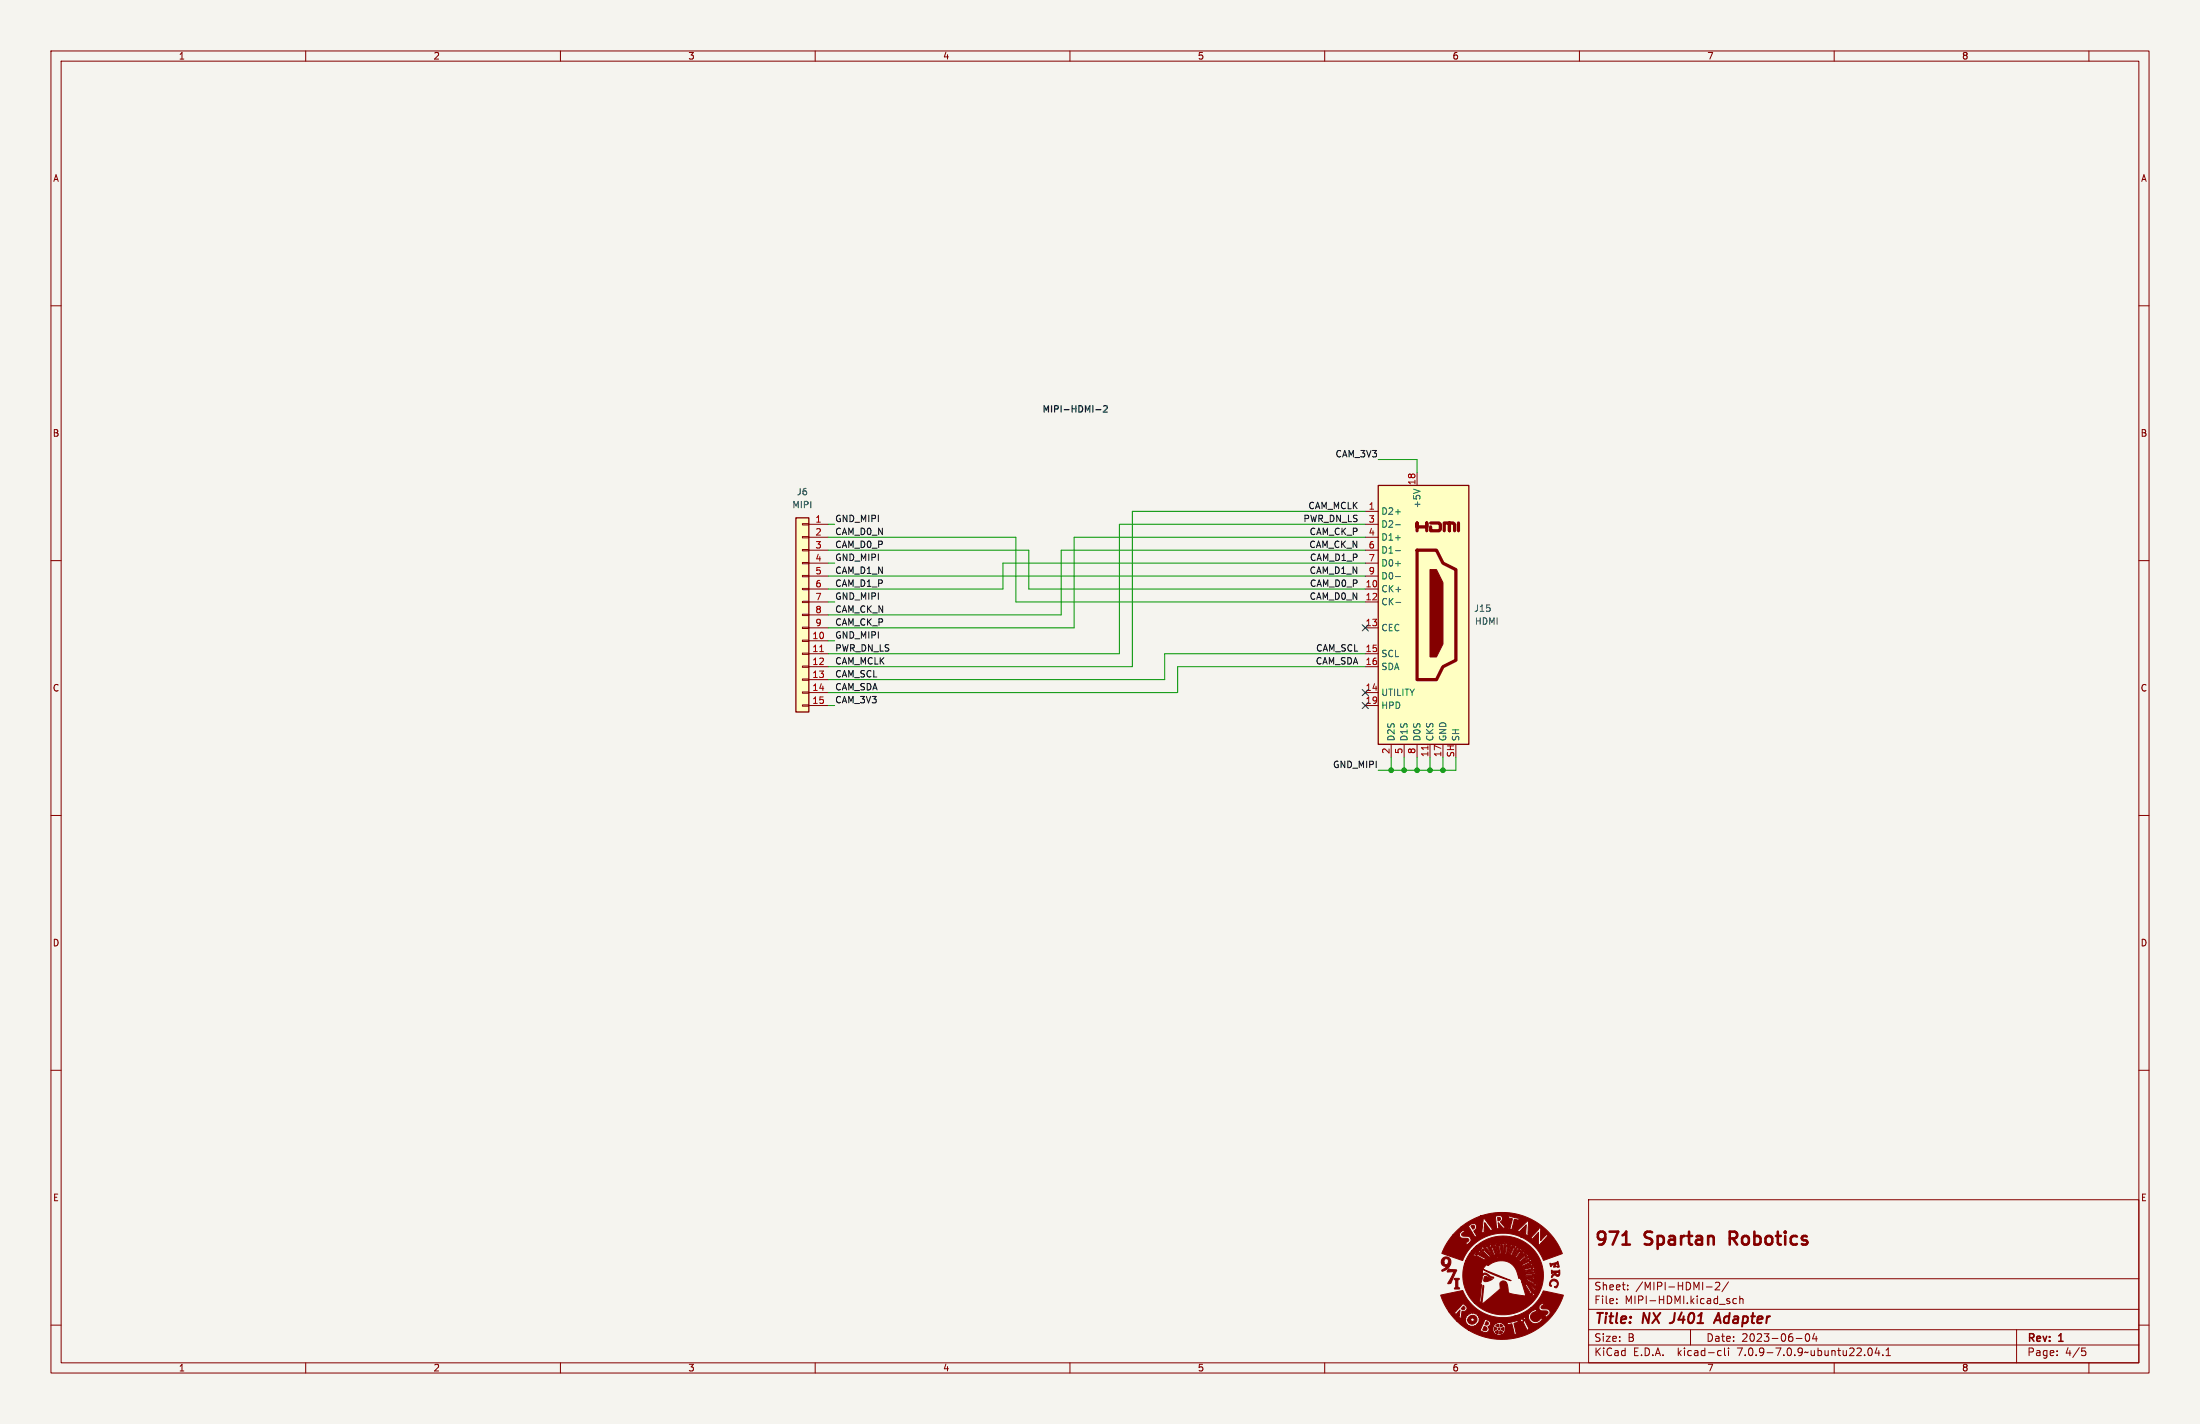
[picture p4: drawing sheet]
<svg xmlns="http://www.w3.org/2000/svg" width="432mm" height="279mm" viewBox="0 0 432 279" stroke-linecap="round" stroke-linejoin="round" font-family="sans-serif">
<path d="M0 0h431.8v279.4h-431.8z" fill="#f5f4ef" stroke="#f5f4ef" stroke-width=".2"/>
<g fill="none" stroke="#840000" stroke-width=".2">
<path d="M10 10h411.8v259.4h-411.8zM12 12h407.8v255.4h-407.8zM60 10v2M110 10v2M160 10v2M210 10v2M260 10v2M310 10v2M360 10v2M410 10v2M10 60h2M419.8 60h2"/>
<path d="M278.1 92.7v2.6M10 110h2M157.5 118h1.2v.2h-1.2zM157.5 115.4h1.2v.3h-1.2zM157.5 112.9h1.2v.3h-1.2zM157.5 110.4h1.2v.2h-1.2zM157.5 107.8h1.2v.3h-1.2zM157.5 105.3h1.2v.2h-1.2zM157.5 102.7h1.2v.3h-1.2zM158.7 102.9h3.9M158.7 105.4h3.9M158.7 108h3.9"/>
<path d="M158.7 110.5h3.9M158.7 113h3.9M158.7 115.6h3.9M158.7 118.1h3.9M268 102.9h2.5M268 105.4h2.5M268 108h2.5M268 110.5h2.5M268 113h2.5M268 115.6h2.5M268 118.1h2.5M268 100.3h2.5"/>
<path d="M419.8 110h2M157.5 138.3h1.2v.3h-1.2zM157.5 135.8h1.2v.2h-1.2zM157.5 133.2h1.2v.3h-1.2zM157.5 130.7h1.2v.2h-1.2zM157.5 128.1h1.2v.3h-1.2zM157.5 125.6h1.2v.3h-1.2zM157.5 123.1h1.2v.2h-1.2zM157.5 120.5h1.2v.3h-1.2zM158.7 125.7h3.9M158.7 128.3h3.9M158.7 130.8h3.9"/>
<path d="M158.7 133.4h3.9M158.7 135.9h3.9M158.7 138.4h3.9M158.7 120.7h3.9M158.7 123.2h3.9M268 128.3h2.5M268 130.8h2.5M268 135.9h2.5M268 138.4h2.5M268 123.2h2.5M10 160h2M273 146.1v2.5"/>
<path d="M275.6 146.1v2.5M278.1 146.1v2.5M280.7 146.1v2.5M283.2 146.1v2.5M419.8 160h2M10 210h2M419.8 210h2M311.8 235.4h108v32h-108zM10 260h2M311.8 256.9h108M311.8 250.9h108M317.3 255.6v.2"/>
<path d="M317.3 254.9v.1M319.5 252.9v.2M319.5 252.2v.1M334.9 252.5h1.1M336.7 251.7l.6-.1 .2 .1v.3l-.9 1.1h.9M339.3 251.5l-1.3 1.9M340.8 254.9l-.4-.1-.3 .3 .2 .6h.5M341.5 254.9l.2-.1 .3 .1 .1 .9M341.5 254.3v1.5M419.8 260h2M60 267.4v2M110 267.4v2"/>
<path d="M160 267.4v2M210 267.4v2M260 267.4v2M310 267.4v2M311.8 263.9h108M311.8 260.9h108M331.8 260.9v3M337.4 265l.4 .1M337.8 265.9l-.4 .1M338.5 264.5v1.3l.2 .2M339.3 264.5v.1M339.3 265v1"/>
<path d="M352.5 262.6h1.2M354.5 261.8l.2-.1a.8 .8 0 0 1 .5 .7 .8 .8 0 0 1-.5 .8 1 1 0 0 1-.2-1.4zM356.1 261.6l-.3 1.1h.9M356.5 262.2v1M360 267.4v2M366.8 264.6l.2-.1a.8 .8 0 0 1 .5 .7 .8 .8 0 0 1-.5 .8 .99 .99 0 0 1-.2-1.4zM368.4 264.4l-.4 1.1h1M368.8 265v1M369.5 265.8v.2M370.2 266h.8M370.2 264.9l.4-.4v1.5M395.8 260.9v6.5"/>
<path d="M403.8 265.8v.2M403.8 265.1v.1M408.6 264.5h.7M408.8 265.1h.3l.3 .2-.1 .6-.5 .1M410 267.4v2"/>
</g>
<path d="M328.2 259.5l-.5 .1M336.4 259.6l.9-2 .4 2M336.6 259h1" fill="none" stroke="#840000" stroke-width=".4"/>
<path d="M318.5 244.2h1.4M339.5 243h1M340.5 241.7h-1v2.5" fill="none" stroke="#840000" stroke-width=".51"/>
<g fill="#840000" stroke="#840000" stroke-width=".2">
<path d="M282.8 254.1l4.3-.9a8.5 8.5 0 0 0 10 5.1h2.9l.1 .6 .4 .7h.3a1.43 1.43 0 0 0 1.9-.8l-.2-.3-.4 .5a.98 .98 0 0 1-1.6-.3 .98 .98 0 0 1 1-1.3l.1 .1 .2-.1-.1-.1a.43 .43 0 0 0-.4-.4 .43 .43 0 0 0-.4 .3l-.8 .6-.1 .5h-2.9h.1a8.5 8.5 0 0 0 3.3-1.8h1.5l.3 .6 .9 .1a.42 .42 0 0 1 .6 .2 .42 .42 0 0 1-.5 .5l-.2 .1 .4 .5 .2-.3a.73 .73 0 0 0 .4-1.1l-.4-.3h-1.1a.39 .39 0 0 1 0-.5 .39 .39 0 0 1 .5-.2l-.4-.5-.5 .5-.2 .4h-1.5a13.2 13.2 0 0 0 2.5-3.2l3.8 .8a12.7 12.7 0 0 1-18.6 6.9h2.1l1.4 .5 .3-.1 .3-.7h.6l.1 .1-.1 .1 .2 .3-.1 .1h.1l.1 .3h.1v.2l.1-.1 .1 .2 .1-.1v.2l.1-.1 .3 .2 .1-.1 .3 .1 .1-.1h.1v-.1l.2 .1v-.2l.1 .1v-.2l.2 .1v-.2h.2l-.1-.1 .3-.2-.1-.1 .1-.1v-.3l.1-.1-.1-.1h.1l-.2-.2 .1-.2-.1-.1-.1-.3-.2 .1 .1-.2h-.3l-.1-.2-.1 .1-.1-.2h1.2l.2 .6 .7-.3 .4 1.6a.22 .22 0 0 1 .1 .3 .22 .22 0 0 1-.2 .1l.2 .2 .6-.2 .1-.2a.4 .4 0 0 1-.5-.5l-.1-.7a.41 .41 0 0 1-.1-.6 .41 .41 0 0 1 .6-.1h.2l-.1-.5h.5l.5 .3 .7 1.3a.21 .21 0 0 0 .2 .3 .21 .21 0 0 0 .2-.3l-.3-.8a1.17 1.17 0 0 1-.2-1.3h-.1a.22 .22 0 0 0-.3-.2 .22 .22 0 0 0-.1 .4l-.3 .1v-.4l-.3 .6-.6-.1-.1 .1-1.6 .4h-2.3v.1l-.1-.1v.2l-.4 .1-.1 .3-.1-.1-.2 .7h-.6v-.2l-.3-.2a.69 .69 0 0 0 .5-.8 .69 .69 0 0 0-.7-.6l-.5-.1 .1 .3-.2 .5-.6 1.3-.2-.1-.1 .2h-2.1l-2.2-1.8 1.7 .1 .1 .3-.2 .2h.4v.4l.2-.1 .4 .1v.2l.4-.2 .2 .2 .1-.2 .2-.1 .3 .1a.36 .36 0 0 1 .4-.5l-.1-.2 .4-.3a.28 .28 0 0 1-.2-.2 .28 .28 0 0 1 .2-.3 .28 .28 0 0 1-.3-.2 .28 .28 0 0 1 .2-.3 .31 .31 0 0 1-.4-.1 .31 .31 0 0 1-.1-.4h-.1a.28 .28 0 0 1-.3 .1 .28 .28 0 0 1-.1-.3 .35 .35 0 0 1-.4 .2 .35 .35 0 0 1-.3-.2 .3 .3 0 0 1-.2 .3 .3 .3 0 0 1-.3-.1v.2l-.2 .2h-.3a.31 .31 0 0 1 .1 .4 .31 .31 0 0 1-.4 .1 .3 .3 0 0 1 .3 .3 .3 .3 0 0 1-.3 .3h-1.4l-1.6-1.8h.9l.6 .6v-.3l.7-.7-.2 1.2a.47 .47 0 0 0 .4 .6h.1l-.1-.3 .1-.8a.3 .3 0 0 1 0-.4 .3 .3 0 0 1 .5 0h.1a.71 .71 0 0 0 .4-.8 .71 .71 0 0 0-.5-.6l-.4-.2v.2l-1.4 1.6-1.2-.1a11.3 11.3 0 0 1-1.6-3.3z"/>
<path d="M289.3 244.9l.4-.3h1.8l1.3 1.8 .2-.1 3.6 .1 .8-1.5a.41 .41 0 0 0 .3-.3 .41 .41 0 0 0-.1-.4l-.1 .3h-.2v-.3l-.3 .3v.5l-.6 1.3h-3.4l-1.1-2h.4l.4 .5 .6 1.5h2.8l.8-2-.1-.3a.16 .16 0 0 1 0 .2 .16 .16 0 0 1-.2 0 .16 .16 0 0 1 0-.2l-.7 2.2h-2.4l-.5-1.3 .1-.6-.3-.3h.4l.2 .4 .5 1.8 .2-.1-.4-1.9h.3l.2 .5 .2 1.4 1.2 .1 .3-1.5 .2-.4-.1-.5-.1 .3-.2-.1 .1-.3a.53 .53 0 0 0-.2 .9l-.2 1.5h-.8l-.2-1.6 .2-.5a.77 .77 0 0 1 .3 1v.8a.16 .16 0 0 0 0 .3 .16 .16 0 0 0 .2 0 .16 .16 0 0 0 0-.3l.1-2a.17 .17 0 0 1-.2 .2 .17 .17 0 0 1-.1-.3l-.1 .3h-.2l-.3-.4 .1 .3-.2 .1-.2-.2v.4h-.3l-.2-.4v.3l-.2-.2-.5 .1-.1 .3h-.1l-.1-.3-.2 .3h-.5a.18 .18 0 0 1 0 .3 .18 .18 0 0 1-.2 0 .18 .18 0 0 1-.1-.2v.2h-1.8a7.8 7.8 0 0 1 10.7-.1 7.8 7.8 0 0 1 .7 10.7 8.1 8.1 0 0 1-11.7 .4l1 .1 .3-.3 .4-3.2 .1 .1-.3 3.6 3.2-2.7a.76 .76 0 0 0 .3-1.1 .74 .74 0 0 1 .7-.8 .74 .74 0 0 1 .8 .8v.2a1.8 1.8 0 0 0 .3 1.4l3.3 .6-.7-2.3h.5l1 1.7 .1 .6 .4 .3v-.4h.2l.1 .3a.55 .55 0 0 0 .1-.6 .55 .55 0 0 0-.6-.3l-1-1.7-.8 .1-.1-.5h.6l.4 .2 1.5 1.6h.2l-.2-.2 .1-.1 .2 .1v-.2l-.6-.3-1.3-1.3h-.2l.2 .1-.1 .2-.8-.1-.2-.5h.9l.6 .4a2.36 2.36 0 0 1 1.3 .9l.4-.1-.3-.1 .1-.2 .3 .1-.3-.4h-.5l-1.5-.8-.1 .2h-.9v-.2h-.4l-.1-.2a3.5 3.5 0 0 0-2.2-3 3.5 3.5 0 0 0-3.7 .7l-.4-.2-.7 .9 5.6 2.3-3.2-1.1-2.4-1.2v1a1.03 1.03 0 0 1 1.5 .4l.7 .2v.2l-.6-.1-1.1-.7-.5 .2-.1 .7-.3 1.1 .2 .1-.4 3.5h-1a7.6 7.6 0 0 1-2-7.6l4.6 .1a4 4 0 0 1 5.2 .1 4.8 4.8 0 0 1 1.1 2.4l-.1-.6h.4l.1 .4 .1-.1a.35 .35 0 0 0-.1-.4 .35 .35 0 0 0-.5 0 .43 .43 0 0 1 0-.7h.2l.1 .3h.1a.36 .36 0 0 0-.1-.5 .36 .36 0 0 0-.5 .2l-.2-.3a.25 .25 0 0 1 0-.5 .25 .25 0 0 1 .3 .3h.2l-.2-.5-.6 .2-.1-.1a.31 .31 0 0 1-.3-.3 .31 .31 0 0 1 .3-.3l.2 .2h.2l-.4-.4-.4 .4-.2-.2a.34 .34 0 0 1-.4-.2 .34 .34 0 0 1 .1-.4l.5 .2a.42 .42 0 0 0-.6-.4 .36 .36 0 0 1-.1 .4 .36 .36 0 0 1-.5 0 .3 .3 0 0 1-.3-.2 .3 .3 0 0 1 0-.3h.5l-.7-.2v.5h-.9a.18 .18 0 0 1-.1-.3 .18 .18 0 0 1 .3-.1h.2l-.3-.1a.28 .28 0 0 0-.4 .1 .28 .28 0 0 0 .1 .4l-1 .2-.1-.3 .5-.2h-.3a.25 .25 0 0 0-.3 .2 .25 .25 0 0 0 .1 .3l-.5 .3a.28 .28 0 0 1-.2 .1 .28 .28 0 0 1-.3-.2l.4-.3-.3 .1a.28 .28 0 0 0-.2 .3 .28 .28 0 0 0 .2 .2l-.2 .2h-4.6l.3-.6h3.8a.37 .37 0 0 0 .5 .4l-.3-.4 .5-.3a.23 .23 0 0 1 .4-.1 .23 .23 0 0 1 0 .3l-.3 .2 .3-.1a.3 .3 0 0 0 .3-.2 .3 .3 0 0 0-.2-.3l.6-.2a.29 .29 0 0 1 .4-.1 .29 .29 0 0 1 .1 .3l-.5 .2 .4-.1a.3 .3 0 0 0 .3-.1 .3 .3 0 0 0-.1-.4h1.1v.4h-.5h.7v-.5l1 .3a.3 .3 0 0 1-.1 .3 .3 .3 0 0 1-.4 0h-.1l.6 .2 .2-.5 .5 .2a.29 .29 0 0 1 .3 .3 .29 .29 0 0 1-.2 .3l-.4-.1a.41 .41 0 0 0 .4 .3 .41 .41 0 0 0 .4-.4l.6 .6-.4 .2-.3-.1a.37 .37 0 0 0 .3 .3 .37 .37 0 0 0 .4-.2h.1l.4 .7-.4 .1-.2-.3h-.1l.2 .4a.38 .38 0 0 1 .4-.1 .38 .38 0 0 1 .3 .3v.2a.22 .22 0 0 1 0 .3 .22 .22 0 0 1-.3-.1l-.2-.2a.35 .35 0 0 0 .1 .4 .35 .35 0 0 0 .5-.1l.2 .8h-.5v-.4v.5l.8-.1v.1l1.9 .5 .3-.1a.17 .17 0 0 1-.3-.1 .17 .17 0 0 1 .2-.2l-2.3-.2-.1-.5h.3v.2h1.3l.5 .2 .3-.1-.2-.2 .1-.1 .2 .1-.3-.3-.5 .2h-1.7l-.1-.4h.3l.1 .2 2.1-.2-.2-.2 .3-.1-.3-.2-.5 .2-1.8 .3-.1-.5h.3v.2l1.6-.3a.43 .43 0 0 0 .4 .1 .43 .43 0 0 0 .3-.4 .18 .18 0 0 1-.2 .1 .18 .18 0 0 1-.2-.1l.3-.2-.5-.1-.4 .3-1.1 .3a.48 .48 0 0 1-.7-.3h.3l.1 .2 1.5-.6a.4 .4 0 0 0 .6-.3l-.2 .1-.1-.1 .1-.2h-.1l-1.9 .9h-.3l-.3-.5h.3l.2 .2 1.2-.6h.6l.3-.3h-.4v-.2h.3a.54 .54 0 0 0-.8 .3l-1.4 .6h-.3l-.2-.4h.3l.1 .2 1.8-1.1a.16 .16 0 0 1-.2-.1 .16 .16 0 0 1 .2-.2h-.3l-1.6 1.2h-.3l-.4-.4h.4l.1 .2 1.3-1a.44 .44 0 0 0 .4-.1 .44 .44 0 0 0 .1-.5l-.2 .3-.1-.1 .1-.3-.4 .2-.2 .4-1.1 .9h-.4l-.4-.3 .6 .1 1.5-1.4v-.3l-.2 .2v-.3l-.1 .1-1.4 1.6h-.4l-.5-.3h.5l.2 .1 .8-1.1 .5-.2 .1-.4-.3 .1-.1-.1 .2-.2a.52 .52 0 0 0-.5 .6l-.9 1.2h-.5l-.7-.3 1 .1 1.1-1.8a.16 .16 0 0 1-.3 0 .16 .16 0 0 1 .2-.2l-.3 .1-.1 .5-.8 1.3h-.8a5.8 5.8 0 0 0-4.6 .9h-3.8l.7-1.4h.7l.3 .4a1.47 1.47 0 0 1 1.3 .5l.6 .3 .4-.2-.4-.2a2.27 2.27 0 0 1-1.4-1l-.6-.1 .2 .3-.2 .1-.2-.2-.7 .1 .4-.6h1.1l1.9 1.5 .2-.1-1.7-1.6h-.3l.2 .1v.2l-1.4-.1 .4-.4h1.3l.2 .4 .5 .2 1.1 1.1 .3-.2-1.2-1.2a.55 .55 0 0 0-.2-.5 .55 .55 0 0 0-.6-.1 .22 .22 0 0 1 .3 .1 .22 .22 0 0 1-.1 .3l-.3-.2z"/>
<path d="M285.4 250.8h.1a.79 .79 0 0 1 .9 .2 .61 .61 0 0 0-.3 .8v.2a.51 .51 0 0 0 .4 .8l-.1 .1h-.7a.2 .2 0 0 1-.2-.1 .2 .2 0 0 1 .2-.3v-.8a.45 .45 0 0 0-.3-.7z"/>
<path d="M304.4 251.3a.87 .87 0 0 1 1.3 .1 .87 .87 0 0 1-.4 1.3l-.2-.2a.66 .66 0 0 0 .5-.9 .66 .66 0 0 0-1-.2 .66 .66 0 0 0-.1 1l-.4-.3z"/>
<path d="M284.3 249l1.2 .1a.25 .25 0 0 1 .4 .1 .25 .25 0 0 1-.1 .3l-.8 1.7a.65 .65 0 0 1-.8 .7l1.2-2.4-1 .1a.25 .25 0 0 1-.4-.1 .25 .25 0 0 1 .2-.4z"/>
<path d="M304.5 249.3l1.2 .1 .4-.2a.93 .93 0 0 1-.4 1.2h-.2a.36 .36 0 0 0-.3-.3 .36 .36 0 0 0-.3 .2l-.3 .4a.77 .77 0 0 1 .6-1h-.4l-.2 .2-.1-.2h.9a.32 .32 0 0 0 .2 .4 .32 .32 0 0 0 .3-.4h-1.4z"/>
<path d="M283.1 246.9a1.01 1.01 0 0 1 1.4 0 1.01 1.01 0 0 1 .1 1.4 1.54 1.54 0 0 1-1.6 1.1v-.2l1-.7a.86 .86 0 0 1-1.1-.8h.5a.46 .46 0 0 0 .6 .4 .46 .46 0 0 0 .3-.6 .45 .45 0 0 0-.5-.5 .45 .45 0 0 0-.4 .6v.1h-.5z"/>
<path d="M304.2 247.9h.5a1.07 1.07 0 0 0 1-.4l.3 .8a.23 .23 0 0 1 0 .3 .23 .23 0 0 1-.3 0v-.1a.31 .31 0 0 0 0-.5 .31 .31 0 0 0-.5 .1l.3 .4-.5 .1-.1-.1a.19 .19 0 0 0 .1-.3 .19 .19 0 0 0-.3 0l-.3 .3z"/>
<path d="M285.8 241.6l.9-.8h1.2a.81 .81 0 0 1 .8 .7l.4 .6a.52 .52 0 0 1 .1 .7l.9-.4-.1-.1-.2 .1-.4-.6h1.3v.1l.8-.2-.2-.1v-.8h.2a.16 .16 0 0 0 .2 .1 .16 .16 0 0 0 .1-.3 .16 .16 0 0 0-.3 0v.2h-.2l.1-.9 .7 .9a.39 .39 0 0 1 .2 .7h5.4l.8 .2a.52 .52 0 0 1 .3-.7h.3v.2a.16 .16 0 0 0 .2 0 .16 .16 0 0 0 0-.2 .16 .16 0 0 0-.2 0h-.3l.8-.7-.1 1.7-.3 .1 .8 .4-.1-.4 .1-1.7a.7 .7 0 0 0-.2-.9l-2.1 2h-5.4l.6-.2h4h-4l.2-.1v-.1h-.3l-1.4-1.9a.21 .21 0 0 0-.3-.2 .21 .21 0 0 0 0 .4l-.3 2.3-1.4 .1a.22 .22 0 0 1-.1-.3 .22 .22 0 0 1 .2-.2l.3-.3v-.4a.71 .71 0 0 0-.6-.6 .71 .71 0 0 0-.7 .4l-.6 .4h-1.2l.4-.3a12.6 12.6 0 0 1 3.5-1.9h2.7v.2h.2l.2 2.1-.2 .2 .9-.1-.2-.1-.2-1 .8 .8a.37 .37 0 0 0 .6 .2l.2-.1-.3-.1-.8-.9 .4-.5v-.3l1.8 .1a.93 .93 0 0 1-.1 1l-.1 .5a.24 .24 0 0 1-.1 .3 .24 .24 0 0 1-.3 0l.3 .2a.45 .45 0 0 0 .6 0 .27 .27 0 0 1-.2-.2 .27 .27 0 0 1 .1-.3l.3-1.4 .7 .2-.1 .1a.39 .39 0 0 0 .4-.5h-.2l-1.6-.3a.16 .16 0 0 0-.2-.2 .16 .16 0 0 0-.1 .2l-.1 .3h-1.1a.9 .9 0 0 0-1.3-.4h-3a12.7 12.7 0 0 1 16 7.4l-3.7 1.3a8.4 8.4 0 0 0-4.5-4.6h1.9l.7 .5-.1-.2 1.1-1.2-.1 2.5h.2l1.4-1.5a.2 .2 0 0 1 .2-.2 .2 .2 0 0 1 .2 .1h.1l-.6-.7-.2 .1 .2 .3-1 1v-2.1a.47 .47 0 0 0-.6-.5l.2 .4-1.4 1.5-.2-.1-.1 .1h-1.9a8.7 8.7 0 0 0-11.4 4.6l-4-1.4a12.3 12.3 0 0 1 2.2-3.6h1.2l.4 .6 .8 .1a.42 .42 0 0 1 .7 .3 .42 .42 0 0 1-.7 .4l.3 .6 .3-.3a.85 .85 0 0 0 .5-1l-.4-.4h-.4a.76 .76 0 0 1-1-.4 .44 .44 0 0 1 .6-.4l-.4-.5-.6 .6-.1 .4h-1.2z"/>
<path d="M293.5 261.3l.4-.3 .2 .1v.3a.22 .22 0 0 1-.1 .3 .22 .22 0 0 1-.3-.1z"/>
<path d="M294.4 261.2l.1-.1 .5 .3a.47 .47 0 0 1-.7 .2z"/>
<path d="M294.7 260.6l.5-.2a.37 .37 0 0 1-.2 .7l-.3-.3z"/>
<path d="M293.4 260.3l.1 .1a.34 .34 0 0 1 .2 .4 .34 .34 0 0 1-.4 .2z"/>
<path d="M294.4 259.8l.6 .3-.2 .1a.25 .25 0 0 1-.3 .1 .25 .25 0 0 1-.1-.3z"/>
<path d="M293.6 260.1l.5-.3v.5h-.1z"/>
<path d="M291.3 260.2l.5 .3a.41 .41 0 0 1-.1 .6 .41 .41 0 0 1-.6-.1z"/>
<path d="M291.7 259.3a.37 .37 0 0 1 .4 .5 .37 .37 0 0 1-.6 .1z"/>
<path d="M299 259l.3-.1v.2l-.3 .1 .2-.3-.2 .3z"/>
<path d="M288.3 258.4a.9 .9 0 0 1 1.3-.1 .9 .9 0 0 1 .1 1.3 .9 .9 0 0 1-1.3 0l-.3-.6h.5l.4 .3 .3-.1v-.4a.37 .37 0 0 0-.4-.2 .37 .37 0 0 0-.3 .4h-.5z"/>
<path d="M287.2 256.3l.3 .3v.2a.4 .4 0 0 1-.7 0z"/>
<path d="M291.4 250.5h.3l1.2 .5-.1 .1a1.82 1.82 0 0 1-1.5 .3l-.1-.1z"/>
<path d="M300.5 253.9h.2v.2h-.2v-.2l.2 .1z"/>
<path d="M301.1 251.7h.2v.2h-.2l.2-.1z"/>
<path d="M300.8 250.1h.2v.1h-.2h.2z"/>
<path d="M300.7 248.7l.1-.1 .1 .2-.2 .1 .2-.2-.2 .1 .1-.1-.2 .1 .2-.2z"/>
<path d="M300.2 247.5h.2v.2h-.2l.2-.1h-.2h.2z"/>
<path d="M299.4 246.3h.2l-.1 .2h-.1l.2-.2-.2 .1 .1-.1-.1 .1z"/>
<path d="M289.7 246l.2 .2-.2-.2 .2 .2-.2-.2h.1a.15 .15 0 0 1 .2 .1 .15 .15 0 0 1-.2 .2 .15 .15 0 0 1-.1-.2l.1 .1z"/>
<path d="M298.3 245.5l.2-.1 .1 .2h-.2l.1-.1-.1 .1 .1-.1z"/>
<path d="M290.9 245.1l.3 .1-.1 .2-.2-.1 .2 .1-.2-.2 .2 .1-.2-.1 .2 .1z"/>
<path d="M297.1 244.6h.2v.2h-.2l.2-.1-.1-.1-.1 .2z"/>
<path d="M292.8 244.5h.1v.2h-.1l.1-.1-.1-.1-.1 .2z"/>
<path d="M295.8 244.3h.1v.2h-.1l.1-.2-.1 .2 .1-.2-.2 .1z"/>
<path d="M294.1 244.2l.2 .2-.2-.2 .2 .2-.1-.2h.1l.1 .2h-.2z"/>
<path d="M288.7 240.6a.37 .37 0 0 1 .7 0 .37 .37 0 0 1-.4 .5z"/>
<path d="M293.9 238.9a.36 .36 0 0 1 .6 .2 .36 .36 0 0 1-.4 .4z"/>
<path d="M280.7 111.8h1.2l1.3 2.5v12.1l-1.3 2.5h-1.2z"/>
<circle cx="294.2" cy="260.7" r=".2"/>
<circle cx="299.5" cy="252" r=".1"/>
<circle cx="299.5" cy="251" r=".08"/>
</g>
<g fill="#ffffc2" stroke="#ffffc2" stroke-width=".2">
<path d="M156.2 101.6h2.5v38.1h-2.5z"/>
<path d="M270.5 95.3h17.8v50.8h-17.8z"/>
</g>
<path d="M270.5 95.3h17.8v50.8h-17.8zM156.2 101.6h2.5v38.1h-2.5z" fill="none" stroke="#840000" stroke-width=".25"/>
<path d="M160.9 127.9h.7M280.3 146.4v.7" fill="none" stroke="#a90000" stroke-width=".2"/>
<path d="M278.1 104.1v-1.5v.8h1.9v-.8v1.5M278.1 108h3.8l1.3 2.5 2.5 1.3v17.7l-2.5 1.3-1.3 2.6h-3.8zM280.8 102.6h1.6l.3 .3v1l-.3 .2h-1.6v-.7M283.5 104.1v-1.5h1v1.5v-1.5h.7l.3 .3v1.2M286.3 102.6v1.5" fill="none" stroke="#840000" stroke-width=".63"/>
<path d="M277.4 96l1.3 .4M273.9 100.4h1M273.9 103h1M273.9 105.5h1M273.9 108h1M273.9 110.6h1M273.9 113.1h1M274 118.2h.9" fill="none" stroke="#006464" stroke-width=".2"/>
<path d="M216.6 79.7l.5-.1 .2 .4-.7 .9h.7M215.1 80.4h1" fill="none" stroke="#0000c2" stroke-width=".25"/>
<g fill="none" stroke="#009600" stroke-width=".2">
<path d="M270.5 90.2h7.6v2.5M162.6 108h39.3v7.6h66.1M162.6 110.5h1.2M162.6 118.1h1.2M162.6 105.4h36.8v12.7h68.6M162.6 102.9h1.2M162.6 113h105.4M268 108h-59.7v12.7h-45.7M268 110.5h-71.2v5.1h-34.2M268 102.9h-48.3v25.4h-57.1M268 100.3h-45.8v30.5h-59.6M268 105.4h-57.2v17.8h-48.2"/>
<path d="M162.6 125.7h1.2M162.6 138.4h1.2M268 128.3h-39.4v5.1h-66M268 130.8h-36.9v5.1h-68.5M273 148.6v2.5M275.6 148.6v2.5M278.1 148.6v2.5M280.7 148.6v2.5M283.2 148.6v2.5M285.7 148.6v2.5h-15.2"/>
</g>
<path d="M267.4 137.8l1.2 1.2M267.4 135.3l1.2 1.2M267.4 122.6l1.2 1.2M268.6 137.8l-1.2 1.2M268.6 135.3l-1.2 1.2M268.6 122.6l-1.2 1.2" fill="none" stroke="#000084" stroke-width=".2"/>
<g fill="#009600" stroke="#009600" stroke-width=".2">
<circle cx="275.6" cy="151.1" r=".46"/>
<circle cx="273" cy="151.1" r=".46"/>
<circle cx="280.7" cy="151.1" r=".46"/>
<circle cx="278.1" cy="151.1" r=".46"/>
<circle cx="283.2" cy="151.1" r=".46"/>
</g>
<g font-size="3.5" fill="#840000">
<text x="312.8" y="245.1">971</text>
<text x="323" y="245.1">Spartan</text>
<text x="340.6" y="245.1">Robotics</text>
</g>
<g font-size="2.8" fill="#840000">
<text x="312.8" y="260.3">Title:</text>
<text x="322.5" y="260.3">NX</text>
<text x="328.8" y="260.3">J401</text>
<text x="338.3" y="260.3">Adapter</text>
</g>
<g font-size="2.1" fill="#840000">
<text x="312.8" y="256.1">File:</text>
<text x="312.8" y="253.4">Sheet:</text>
<text x="318.9" y="256.1">MIPI-HDMI.kicad_sch</text>
<text x="321" y="253.4">/MIPI-HDMI-2/</text>
<text x="312.8" y="263.5">Size:</text>
<text x="319.5" y="263.5">B</text>
<text x="334.8" y="263.5">Date:</text>
<text x="341.8" y="263.5">2023-06-04</text>
<text x="397.8" y="263.7">Rev:</text>
<text x="404.2" y="263.7">1</text>
<text x="312.8" y="266.3">KiCad</text>
<text x="320.5" y="266.3">E.D.A.</text>
<text x="329.4" y="266.3">kicad-cli</text>
<text x="341.3" y="266.3">7.0.9-7.0.9~ubuntu22.04.1</text>
<text x="397.8" y="266.3">Page:</text>
<text x="405.3" y="266.3">4/5</text>
</g>
<g font-size="1.8" fill="#840000">
<text x="35" y="11.9">1</text>
<text x="85" y="11.9">2</text>
<text x="135" y="11.9">3</text>
<text x="185" y="11.9">4</text>
<text x="235" y="11.9">5</text>
<text x="285" y="11.9">6</text>
<text x="335" y="11.9">7</text>
<text x="385" y="11.9">8</text>
<text x="10.3" y="35.9">A</text>
<text x="420.1" y="35.9">A</text>
<text x="10.3" y="85.9">B</text>
<text x="420.1" y="85.9">B</text>
<text x="10.3" y="135.9">C</text>
<text x="420.1" y="135.9">C</text>
<text x="10.3" y="185.9">D</text>
<text x="420.1" y="185.9">D</text>
<text x="10.3" y="235.9">E</text>
<text x="420.1" y="235.9">E</text>
<text x="35" y="269.3">1</text>
<text x="85" y="269.3">2</text>
<text x="135" y="269.3">3</text>
<text x="185" y="269.3">4</text>
<text x="235" y="269.3">5</text>
<text x="285" y="269.3">6</text>
<text x="335" y="269.3">7</text>
<text x="385" y="269.3">8</text>
</g>
<text font-size="1.8" fill="#0000c2" x="204.5" y="81">MIPI-HDMI-2</text>
<g font-size="1.8" fill="#0f0f0f">
<text x="262" y="89.8">CAM_3V3</text>
<text x="256.7" y="100">CAM_MCLK</text>
<text x="163.8" y="102.5">GND_MIPI</text>
<text x="163.8" y="105.1">CAM_D0_N</text>
<text x="163.8" y="107.6">CAM_D0_P</text>
<text x="255.7" y="102.5">PWR_DN_LS</text>
<text x="256.9" y="107.6">CAM_CK_N</text>
<text x="256.9" y="105.1">CAM_CK_P</text>
<text x="163.8" y="110.1">GND_MIPI</text>
<text x="163.8" y="112.7">CAM_D1_N</text>
<text x="256.9" y="112.7">CAM_D1_N</text>
<text x="257" y="110.1">CAM_D1_P</text>
<text x="163.8" y="115.2">CAM_D1_P</text>
<text x="163.8" y="117.8">GND_MIPI</text>
<text x="256.9" y="117.8">CAM_D0_N</text>
<text x="257" y="115.2">CAM_D0_P</text>
<text x="163.8" y="122.8">CAM_CK_P</text>
<text x="163.8" y="120.3">CAM_CK_N</text>
<text x="163.8" y="125.4">GND_MIPI</text>
<text x="163.8" y="127.9">PWR_DN_LS</text>
<text x="163.8" y="130.5">CAM_MCLK</text>
<text x="258.2" y="130.5">CAM_SDA 16</text>
<text x="258.2" y="127.9">CAM_SCL</text>
<text x="163.8" y="133">CAM_SCL</text>
<text x="163.8" y="135.5">CAM_SDA</text>
<text x="163.8" y="138.1">CAM_3V3</text>
<text x="261.5" y="150.8">GND_MIPI</text>
</g>
<g font-size="1.8" fill="#a90000">
<text x="277.9" y="95.3" transform="rotate(-90 277.9 95.3)">18</text>
<text x="268.5" y="100.1">1</text>
<text x="159.9" y="102.6">1</text>
<text x="159.9" y="105.2">2</text>
<text x="159.9" y="107.7">3</text>
<text x="268.5" y="102.6">3</text>
<text x="268.5" y="105.2">4</text>
<text x="268.5" y="107.7">6</text>
<text x="159.9" y="110.2">4</text>
<text x="159.9" y="112.8">5</text>
<text x="268.5" y="110.2">7</text>
<text x="268.5" y="112.8">9</text>
<text x="159.9" y="115.3">6</text>
<text x="159.9" y="117.9">7</text>
<text x="267.9" y="115.3">10</text>
<text x="267.9" y="117.9">12</text>
<text x="159.3" y="125.5">10</text>
<text x="159.9" y="120.4">8</text>
<text x="159.9" y="122.9">9</text>
<text x="267.9" y="122.9">13</text>
<text x="159.3" y="128">11</text>
<text x="159.3" y="130.6">12</text>
<text x="267.9" y="128">15</text>
<text x="159.3" y="133.1">13</text>
<text x="159.3" y="135.6">14</text>
<text x="267.9" y="135.6">14</text>
<text x="159.3" y="138.2">15</text>
<text x="267.9" y="138.2">19</text>
<text x="272.8" y="148" transform="rotate(-90 272.8 148)">2</text>
<text x="275.3" y="148" transform="rotate(-90 275.3 148)">5</text>
<text x="277.9" y="148" transform="rotate(-90 277.9 148)">8</text>
<text x="280.4" y="148.6" transform="rotate(-90 280.4 148.6)">11</text>
<text x="283" y="148.6" transform="rotate(-90 283 148.6)">17</text>
<text x="285.5" y="148.7" transform="rotate(-90 285.5 148.7)">SH</text>
</g>
<g font-size="1.8" fill="#006464">
<text x="155.4" y="99.9">MIPI</text>
<text x="156.3" y="97.4">J6</text>
<text x="271" y="101.2">D2+</text>
<text x="279" y="99.8" transform="rotate(-90 279 99.8)">+5V</text>
<text x="271" y="103.7">D2-</text>
<text x="271" y="106.3">D1+</text>
<text x="271" y="108.8">D1-</text>
<text x="271" y="111.4">D0+</text>
<text x="271" y="113.9">D0-</text>
<text x="271" y="116.4">CK+</text>
<text x="271" y="119">CK-</text>
<text x="271" y="124.1">CEC</text>
<text x="289.2" y="120.2">J15</text>
<text x="289.4" y="122.8">HDMI</text>
<text x="271" y="129.1">SCL</text>
<text x="271" y="131.7">SDA</text>
<text x="271" y="136.8">UTILITY</text>
<text x="271" y="139.3">HPD</text>
<text x="273.9" y="145.5" transform="rotate(-90 273.9 145.5)">D2S</text>
<text x="276.5" y="145.5" transform="rotate(-90 276.5 145.5)">D1S</text>
<text x="279" y="145.5" transform="rotate(-90 279 145.5)">D0S</text>
<text x="281.5" y="145.5" transform="rotate(-90 281.5 145.5)">CKS</text>
<text x="284.1" y="145.5" transform="rotate(-90 284.1 145.5)">GND</text>
<text x="286.6" y="145.5" transform="rotate(-90 286.6 145.5)">SH</text>
</g>
</svg>
